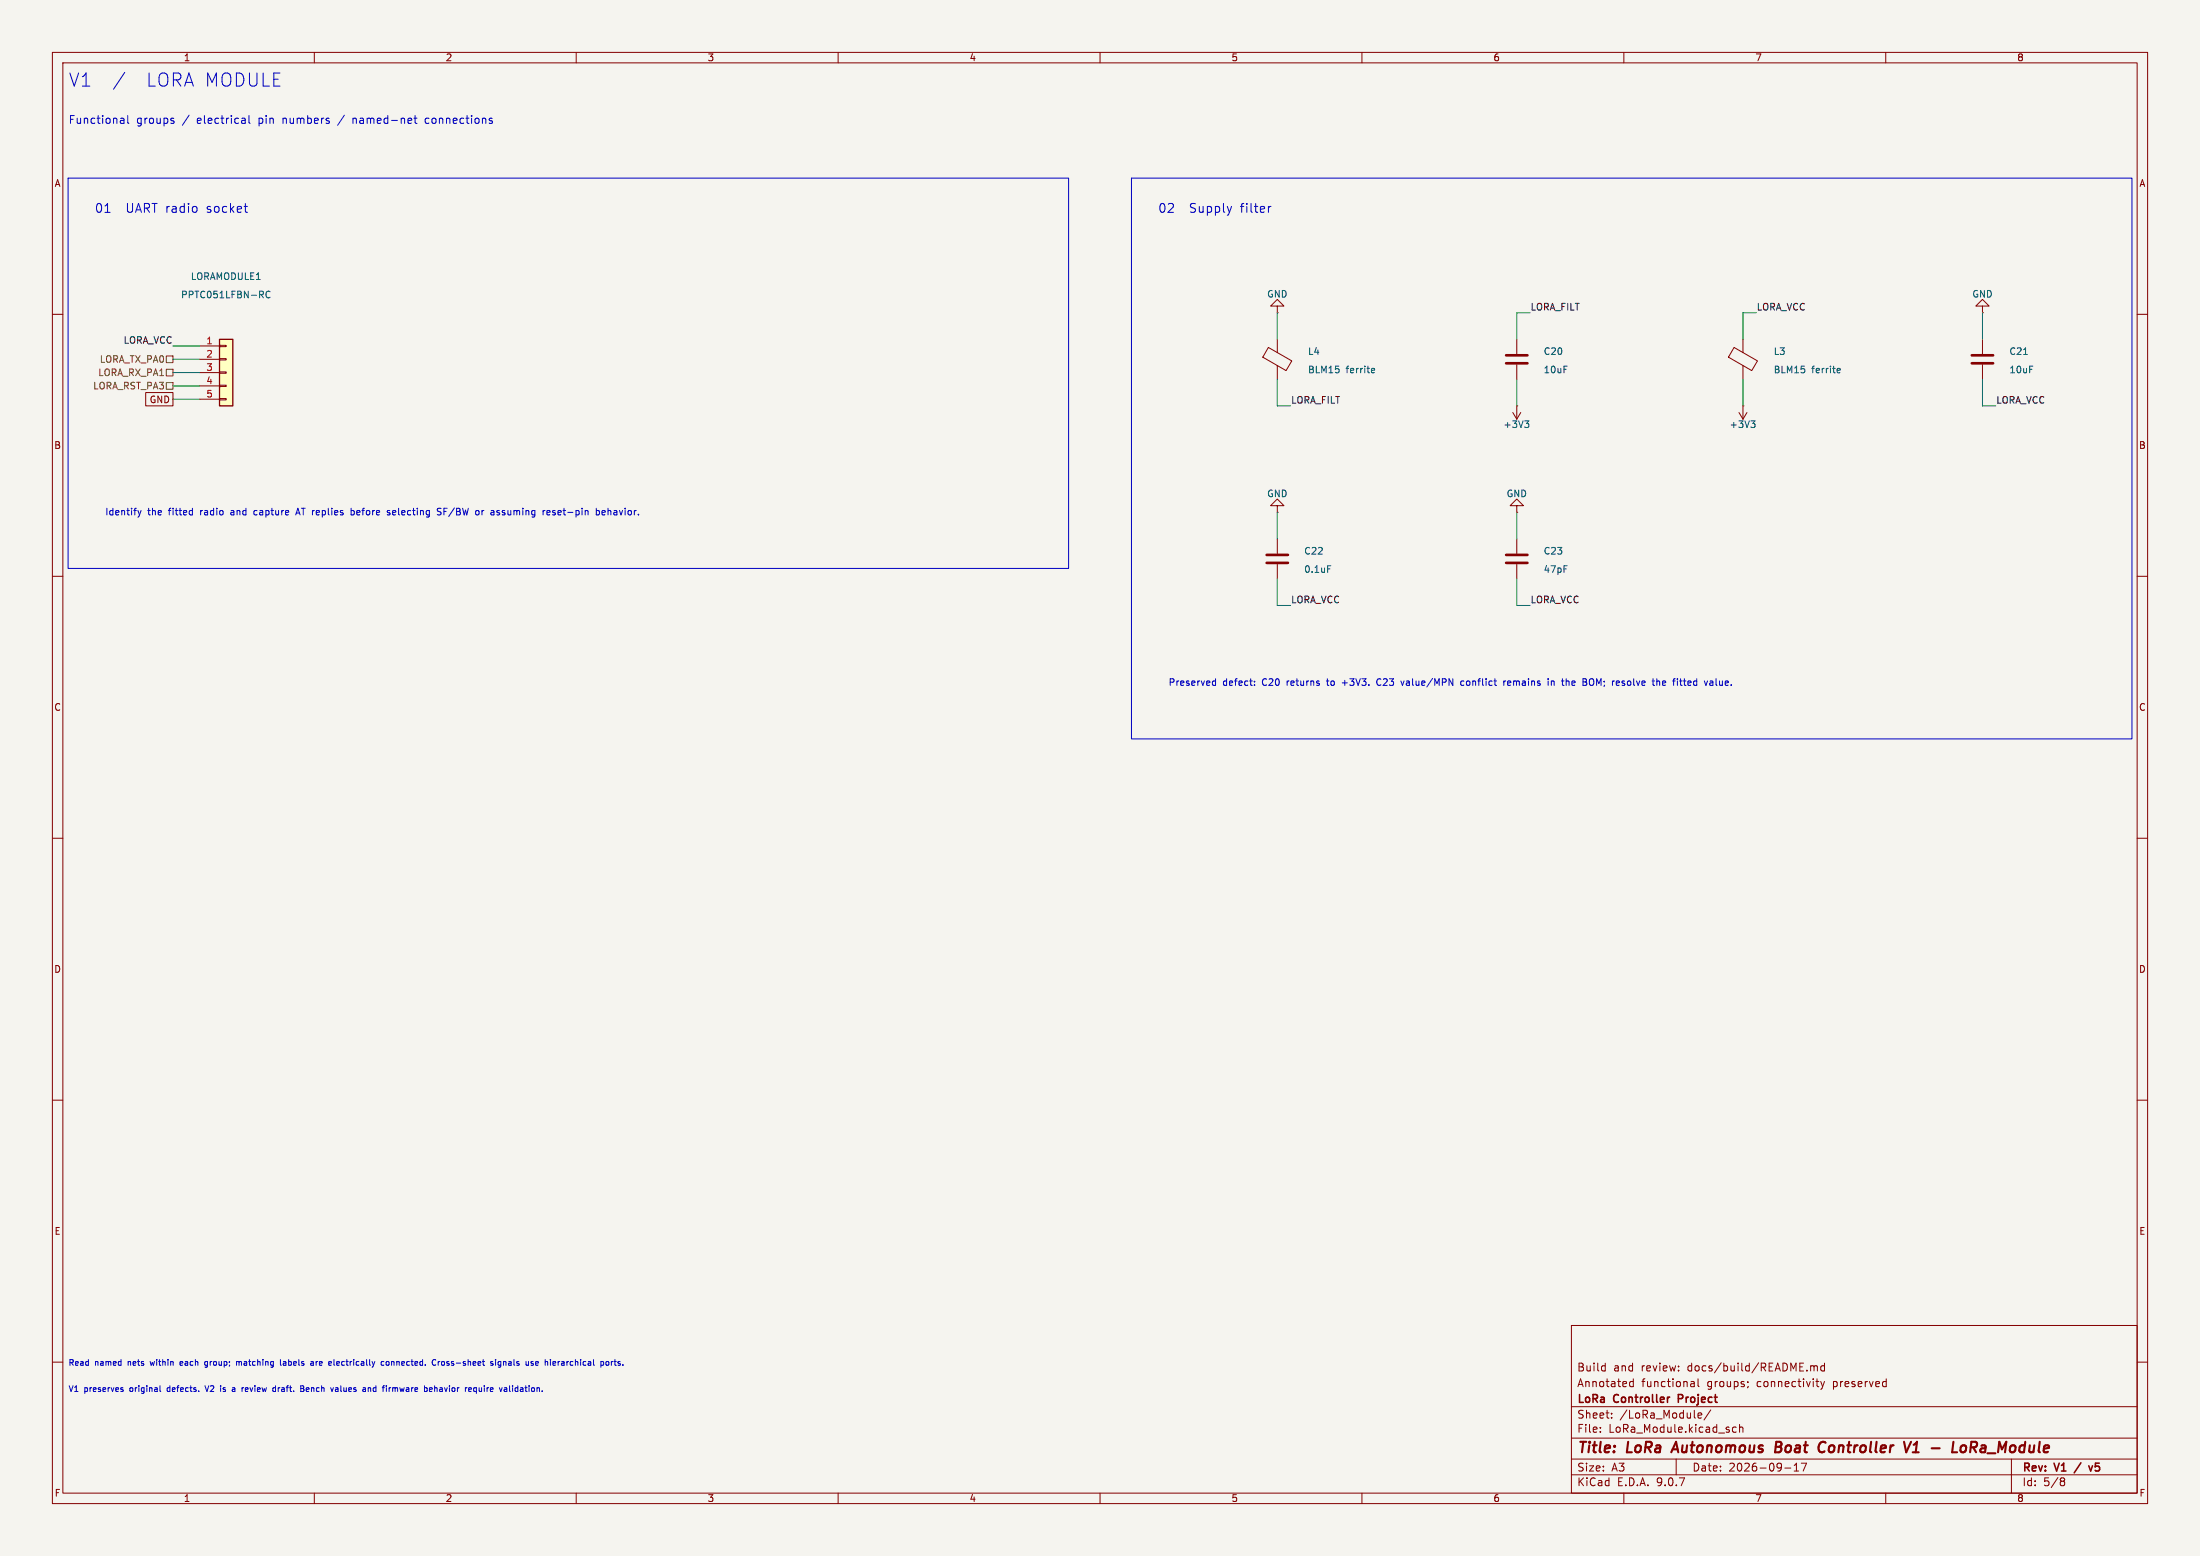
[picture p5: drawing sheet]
<svg xmlns="http://www.w3.org/2000/svg" width="420mm" height="297mm" viewBox="0 0 420 297" stroke-linecap="round" stroke-linejoin="round" font-family="sans-serif">
<path d="M0 0h420v297h-420z" fill="#f5f4ef" stroke="#f5f4ef" stroke-width=".19"/>
<g fill="none" stroke="#840000" stroke-width=".19">
<path d="M10 10h400v277h-400zM12 12h396v273h-396zM60 10v2M110 10v2M160 10v2M210 10v2M260 10v2M310 10v2M360 10v2M243.8 58.4h1.3l-1.3-1.2-1.2 1.2h1.2v1.3M243.8 59.7h.1M378.5 58.4h1.2l-1.2-1.2-1.3 1.2h1.3v1.3"/>
<path d="M378.5 59.7h.1M10 60h2M242.1 66.3l4.5 2.6-1.1 1.8-4.4-2.5zM243.8 64.8v2.5M243.8 69.8v2.6M288.8 78.7l.8 1.3M289.6 77.5h.1M289.6 64.8v2.8M289.6 69.6v2.8M289.6 77.5v2.5M290.3 78.7l-.7 1.3M331 66.3l4.5 2.6-1.1 1.8-4.4-2.5z"/>
<path d="M332 78.7l.7 1.3M332.7 77.5h.1M332.7 64.8v2.5M332.7 69.8v2.6M332.7 77.5v2.5M333.5 78.7l-.8 1.3M378.5 64.8v2.8M378.5 69.6v2.8M408 60h2M243.8 96.5h1.3l-1.3-1.2-1.2 1.2h1.2v1.3M243.8 97.8h.1M289.6 96.5h1.2l-1.2-1.2-1.3 1.2h1.3v1.3"/>
<path d="M289.6 97.8h.1M10 110h2M243.8 102.9v2.8M243.8 107.7v2.8M289.6 102.9v2.8M289.6 107.7v2.8M408 110h2M10 160h2M408 160h2M10 210h2M408 210h2M300 253h108v32h-108z"/>
<path d="M10 260h2M300 278.5h108M300 274.5h108M300 268.5h108M305.5 273.2v.2M305.5 272.5v.1M306 260.7l.4 .1M306.4 260.2v1.5M306.4 261.6l-.4 .1M307.7 270.5v.2M307.7 269.8v.1M311.1 264.4l.3 .3 .4-.1"/>
<path d="M311.8 263.2v1.5M311.8 263.8l-.4-.1-.3 .3M320 278.5v3M322.8 264.6h.6M322.8 263.8h.6v.9M323.4 264l-.6 .2M324.2 263.2v1.3l.2 .2M324.2 270.2l.7-.2-.1-.2-.4-.1-.2 .2v.7h.6M326.6 269.1l-1.3 1.9M331.4 272.5l-.4-.1-.3 .3 .2 .6h.5M332.1 272.5l.2-.1 .4 .1v.9M332.1 271.9v1.5"/>
<path d="M333.7 263.8v.1M333.7 264.6l-.1 .3M342.5 279.7l.4-.4v1.5M343.9 279.3h1l-.7 1.5M345.7 260.8l.4-.1 .2 .2M345.7 260.7v1M346.3 260.9l.2-.2 .4 .1v.9M346.3 260.9v.8M346.7 263.7h.5M347.1 264.7h.1M347.6 263.7l.3 1M347.9 264.7l-.3 .5"/>
<path d="M348.3 263.7l-.4 1M348.3 260.8l-.4-.1-.3 .3 .1 .6h.6M348.3 260.2v1.5M384 278.5v6.5M408 260h2M60 285v2M110 285v2M160 285v2M210 285v2M260 285v2M300 281.5h108M310 285v2"/>
<path d="M340.7 280.2h1.2M342.5 280.8h.9M360 285v2M393.6 282.1l.4 .1 .2 .2-.3 .3M393.6 282.7h.3M393.9 282.7l.2 .2 .1 .4-.2 .2-.4 .1"/>
</g>
<path d="M320.4 267h.6M321 266.2h-.6v1.5M397.3 279.2l-1.3 1.9M398.8 279.8l.3 1 .4-1" fill="none" stroke="#840000" stroke-width=".3"/>
<g fill="none" stroke="#840000" stroke-width=".4">
<path d="M320 275.2l-1 2M339 276.2h.7M339.7 276.2l.2 .1M339.8 275.2h-.7l-.2 2 .9-.1M339.9 276.1l-.2 .1M347.7 275.3a.67 .67 0 0 1 .8 .1M348.3 277l-.4 .2M364.8 275.2l-.9 2M365.1 277.2h1.2M365.3 275.8l.7-.6-.3 2M368.8 276.4h1.5M372.9 275.2l-.2 2"/>
<path d="M374.5 276a.5 .5 0 0 1 .9 .3l-.1 .5a.62 .62 0 0 1-.7 .4M376.2 276.3h.8M376.7 276.3l.5 .9M377.1 275.2h-.8l-.2 2"/>
</g>
<path d="M262 70.3l.4 .1v.2l-.6 .1M262.4 71.1l-.4 .1M350.9 70.3l.4 .1v.2l-.6 .1M351.3 71.1l-.4 .1M386.3 67.7h.8M291.1 80.3h.8l-.5 .5M291.6 80.8l.3 .3v.3l-.3 .2M334.3 80.3h.7l-.4 .5M334.8 80.8l.2 .3v.3l-.2 .2M253.5 108h.6" fill="none" stroke="#006464" stroke-width=".19"/>
<path d="M287.5 67.8h4.1M287.5 69.3h4.1M376.4 67.8h4.1M376.4 69.3h4.1M241.8 105.9h4.1M241.8 107.4h4.1M287.5 105.9h4.1M287.5 107.4h4.1" fill="none" stroke="#840000" stroke-width=".51"/>
<path d="M41.9 64.8h2.5v12.7h-2.5z" fill="#ffffc2"/>
<path d="M41.9 64.8h2.5v12.7h-2.5z" fill="none" stroke="#840000" stroke-width=".25"/>
<path d="M27.8 74.9h5.2v2.6h-5.2zM38.1 66h3.8M38.1 68.6h3.8M38.1 71.1h3.8M38.1 73.7h3.8M38.1 76.2h3.8M41.9 65.9h1.3v.3h-1.3zM41.9 68.5h1.3v.2h-1.3zM41.9 71h1.3v.2h-1.3zM41.9 73.5h1.3v.3h-1.3zM41.9 76.1h1.3v.2h-1.3z" fill="none" stroke="#840000" stroke-width=".19"/>
<path d="M51.6 55.7a.6 .6 0 0 0-.9 .4 .6 .6 0 0 0 .6 .7l.3-.1" fill="none" stroke="#006464" stroke-width=".19"/>
<path d="M31.7 67.9h1.3v1.3h-1.3zM31.7 70.5h1.3v1.3h-1.3zM31.7 73h1.3v1.3h-1.3z" fill="none" stroke="#725600" stroke-width=".19"/>
<g fill="none" stroke="#009600" stroke-width=".19">
<path d="M243.8 59.7v5.1M292.1 59.7h-2.5v5.1M335.3 59.7h-2.6v5.1M378.5 59.7v5.1M33 68.6h5.1M33 71.1h5.1M33 66h5.1M33 73.7h5.1M33 76.2h5.1M243.8 72.4v5.1h2.6M289.6 72.4v5.1M332.7 72.4v5.1"/>
<path d="M378.5 72.4v5.1h2.5M243.8 97.8v5.1M289.6 97.8v5.1M243.8 110.5v5.1h2.6M289.6 110.5v5.1h2.5"/>
</g>
<g fill="none" stroke="#0000c2" stroke-width=".19">
<path d="M23.8 13.8l-2.1 3.2M13 34h191v74.5h-191zM23.2 22.6h.3l.2 .2v.8M23.7 23.5l-.5 .1M23.7 22.9l-.5 .1M24.4 22.1v1.2l.2 .3M33 23.1l.2 .2-.2 .3M33 22.6h.2M46.3 22.6h.3l.2 .2v.8M46.6 39.4h.6M46.8 23.5l-.5 .1M46.8 22.9l-.5 .1"/>
<path d="M47.5 22.1v1.2l.2 .3M67.4 22.6v1M67.5 22.6l-.1 .1M79 22.6h.6M79.2 22.1v1.2l.4 .3M81.5 22.6l-.3 .2v.5l.3 .3M93.8 23.1l.2 .2-.2 .3M93.8 22.6h.2M216 34h191v107h-191zM235.1 39.4l-.4 1.1M242.6 39.4l-.3 .1-.2 .2M20 40.5h1"/>
<path d="M47.1 40.5h.1M26.3 97.4l.3 .9M26.6 98.3l-.3 .4M26.9 97.4l-.3 .9M36.6 97.4l.1 .1M36.7 97v1.3M36.7 98.2l-.1 .1M48.7 97.4l-.2 .3v.3l.2 .3M56.6 97.9h.6M56.9 97l-.5 1.3M67 97v1.3M67 97.5l.4-.1 .2 .3-.1 .5h-.5"/>
<path d="M74.4 97.5l-.3-.1-.2 .2 .1 .2 .4 .1v.3h-.5M84.2 97.1l-.5-.1-.2 .1v.4l.6 .2 .1 .3-.2 .3-.5-.1M91.3 97.5l.2 .2-.2 .5M92 97.4v.9M92.2 97.4l-.2 .3M94.8 98.2h.5M94.8 97.7l.5 .2M95.3 97.5l-.3-.1-.2 .2M104 97.4l-.2 .1M104.4 97.9l.6-.2-.1-.2-.3-.1-.2 .2 .1 .6h.4M113.8 97.5l.4-.1 .2 .3-.1 .5h-.5M113.8 97v1.3"/>
<path d="M114.9 97.9l.6-.2v-.2l-.4-.1-.2 .2 .1 .6h.5M231.6 130.8h.5M231.6 130h.5M232.1 129.6v1.2M239.5 130.7v.1M239.5 130v.2M256.2 130.3h1M263.3 129.6a.68 .68 0 0 0-.5 .6 .68 .68 0 0 0 .5 .6M267.4 130l.3 .8 .3-.8M279.5 130h-.4l-.2 .2 .1 .6h.5M287.1 130v.8M287.4 130l-.3 .2"/>
<path d="M288.2 130l-.4 .2 .1 .6h.3M288.4 130.3l-.6 .1M295.6 129.6v.1M295.6 130v.8M296.2 130.1l.3-.1 .2 .2M296.2 130v.8M299.1 130h.3l.1 .2M304 129.6a.43 .43 0 0 0-.6 .4v.4a.43 .43 0 0 0 .6 .4M316.3 130.1l.2-.1h.3v.8M317.4 130v.8M318 130.3l-.6 .1M320.6 130h.5"/>
<path d="M321 130.8h.1M321.4 130h.5M326.5 130.8h.5M326.5 130h.4l.1 .8M327 130.3l-.5 .1M327.6 129.6v1l.2 .2M34.7 259.9l-.3 .1v.6h.3M39.5 259.9l-.4 .2v.4l.4 .1M45.2 260l.3-.1 .1 .1M45.2 259.9v.7M45.8 259.9l-.2 .1M53.5 259.5v1l.2 .1"/>
<path d="M54.4 259.9h-.3M59.4 259.9h.4v.7M60.3 259.9v.7M60.5 259.9l-.2 .2M63.8 259.5v1l.1 .1M73.3 259.9h-.3l-.2 .2 .1 .5h.4M73.8 259.9h.3l.2 .2v.3l-.2 .2-.4-.2zM82.7 259.6h.5M83.7 259.9v.7M84 259.9l-.3 .2M84.3 260v.5M94.1 259.9h-.3l-.1 .1v.2l.4 .1v.3h-.4"/>
<path d="M94.6 259.5v.1M94.6 259.9v.7M95.6 259.9h-.3l-.2 .2 .1 .5h.4M95.6 259.9v.9l-.2 .2-.3-.1M101.4 259.9h.4M102.7 259.9h-.3l-.1 .1v.6h.4M106.5 259.9v.7M106.7 259.9l-.2 .2M115.8 259.9h.2l.2 .2v.3l-.2 .2-.3-.2zM116.7 259.9v.7M117 259.9l-.3 .2M117.2 259.9h.5"/>
<path d="M117.4 259.5v1l.1 .1M23.2 265.2l.3 .1v.2l-.3 .1M23.2 264.9h.3M30.5 264.5v1l.2 .1M34.9 260.1l-.5 .1M39.1 260.9h.4M39.1 264.5l.4 1.1M44.5 264.9l.3 .1v.6M44.8 265.6h-.3M44.8 265.1l-.3 .1M45.6 260v.6M47.2 264.9l-.4 .1 .1 .6h.3"/>
<path d="M47.4 265.1l-.6 .1M52.3 264.9h.3M52.6 265.6h-.3M52.6 264.5v1.1M53.1 264.9v.7M53.2 264.9l-.1 .2M54.5 260.2l-.4 .1v.3h.4M57.4 264.5l.5 .1 .1 .2-.2 .2M57.4 265h.4M57.8 265l.2 .2v.3l-.6 .1M58.8 264.9l-.3 .1v.6h.3M59 265.1l-.5 .1"/>
<path d="M59.3 260.5l.2 .1h.3M59.8 260.1l-.5 .2M64.1 264.9h.4v.7M64.5 265.1l-.5 .2 .2 .3h.3M70.3 265l.4-.1 .1 .7M70.3 264.9v.7M74.5 264.9h.1M75 264.9v.7M75.1 264.9l-.1 .1M82 265.2l.5-.1v-.2h-.4l-.1 .1v.6h.5M83 264.5v1.1M83.2 260.5l-.5 .1"/>
<path d="M83.4 264.9l-.4 .1M90.9 264.9h-.3l-.2 .2 .1 .5h.4M90.9 264.9v1.1M97.3 264.5v1l.1 .1M97.9 264.5v.1M97.9 264.9v.7M101.4 260.2l.4 .1v.2l-.1 .1h-.3M102.8 260.1l-.5 .1"/>
</g>
<g font-size="3.5" fill="#0000c2">
<text x="13" y="16.7">V1</text>
<text x="27.6" y="16.7">LORA MODULE</text>
</g>
<g font-size="2.8" fill="#840000">
<text x="301" y="277.9">Title:</text>
<text x="310.6" y="277.9">LoRa</text>
<text x="320.2" y="277.9">Autonomous</text>
<text x="340.5" y="277.9">Boat</text>
<text x="349.6" y="277.9">Controller</text>
<text x="372.7" y="277.9">-</text>
<text x="377.5" y="277.9">LoRa_Module</text>
</g>
<g font-size="2.4" fill="#0000c2">
<text x="18" y="40.7">01</text>
<text x="24.1" y="40.7">UART radio</text>
<text x="39.6" y="40.7">socket</text>
<text x="221" y="40.7">02</text>
<text x="227.1" y="40.7">Supply</text>
<text x="236.9" y="40.7">filter</text>
</g>
<g font-size="2.1" fill="#0000c2">
<text x="13" y="23.7">Functional</text>
<text x="26" y="23.7">groups</text>
<text x="34.9" y="23.7">/</text>
<text x="37.8" y="23.7">electrical</text>
<text x="49.6" y="23.7">pin</text>
<text x="54.4" y="23.7">numbers</text>
<text x="65.2" y="23.7">/</text>
<text x="68" y="23.7">named-net</text>
<text x="82" y="23.7">connections</text>
</g>
<g font-size="2.1" fill="#840000">
<text x="301" y="262">Build</text>
<text x="308" y="262">and</text>
<text x="313.4" y="262">review:</text>
<text x="322.3" y="262">docs/build/README.md</text>
<text x="301" y="268.2">LoRa</text>
<text x="301" y="265">Annotated</text>
<text x="308.2" y="268.2">Controller</text>
<text x="313.4" y="265">functional</text>
<text x="321" y="268.2">Project</text>
<text x="325.9" y="265">groups;</text>
<text x="335.5" y="265">connectivity</text>
<text x="350.2" y="265">preserved</text>
<text x="301" y="273.7">File:</text>
<text x="301" y="271">Sheet:</text>
<text x="307.1" y="273.7">LoRa_Module.kicad_sch</text>
<text x="309.2" y="271">/LoRa_Module/</text>
<text x="301" y="281.1">Size:</text>
<text x="307.6" y="281.1">A3</text>
<text x="323" y="281.1">Date:</text>
<text x="330" y="281.1">2026-09-17</text>
<text x="386" y="281.3">Rev:</text>
<text x="392.4" y="281.3">V1</text>
<text x="400.1" y="281.3">v5</text>
<text x="301" y="283.9">KiCad</text>
<text x="308.7" y="283.9">E.D.A.</text>
<text x="316.3" y="283.9">9.0.7</text>
<text x="386" y="283.9">Id:</text>
<text x="390.1" y="283.9">5/8</text>
</g>
<g font-size="1.8" fill="#840000">
<text x="35" y="11.9">1</text>
<text x="85" y="11.9">2</text>
<text x="135" y="11.9">3</text>
<text x="185" y="11.9">4</text>
<text x="235" y="11.9">5</text>
<text x="285" y="11.9">6</text>
<text x="335" y="11.9">7</text>
<text x="385" y="11.9">8</text>
<text x="10.3" y="35.9">A</text>
<text x="408.3" y="35.9">A</text>
<text x="28.5" y="77.2">GND</text>
<text x="10.3" y="85.9">B</text>
<text x="408.2" y="85.9">B</text>
<text x="10.3" y="135.9">C</text>
<text x="408.2" y="135.9">C</text>
<text x="10.3" y="185.9">D</text>
<text x="408.2" y="185.9">D</text>
<text x="10.3" y="235.9">E</text>
<text x="408.3" y="235.9">E</text>
<text x="10.3" y="285.9">F</text>
<text x="35" y="286.9">1</text>
<text x="85" y="286.9">2</text>
<text x="135" y="286.9">3</text>
<text x="185" y="286.9">4</text>
<text x="235" y="286.9">5</text>
<text x="285" y="286.9">6</text>
<text x="335" y="286.9">7</text>
<text x="385" y="286.9">8</text>
<text x="408.3" y="285.9">F</text>
</g>
<g font-size="1.8" fill="#006464">
<text x="36.3" y="53.6">LORAMODULE1</text>
<text x="34.5" y="57.1">PPTC051LFBN-RC</text>
<text x="241.8" y="57">GND</text>
<text x="376.4" y="57">GND</text>
<text x="249.6" y="71.4">BLM15</text>
<text x="249.6" y="67.9">L4</text>
<text x="257" y="71.4">ferrite</text>
<text x="294.6" y="67.9">C20</text>
<text x="294.6" y="71.4">10uF</text>
<text x="338.5" y="71.4">BLM15</text>
<text x="338.5" y="67.9">L3</text>
<text x="345.9" y="71.4">ferrite</text>
<text x="383.5" y="67.9">C21</text>
<text x="383.5" y="71.4">10uF</text>
<text x="286.9" y="81.9">+3V3</text>
<text x="330.1" y="81.9">+3V3</text>
<text x="241.8" y="95.1">GND</text>
<text x="287.5" y="95.1">GND</text>
<text x="248.9" y="106">C22</text>
<text x="294.6" y="106">C23</text>
<text x="248.9" y="109.5">0.1uF</text>
<text x="294.6" y="109.5">47pF</text>
</g>
<g font-size="1.8" fill="#0f0f0f">
<text x="292.1" y="59.3">LORA_FILT</text>
<text x="335.3" y="59.3">LORA_VCC</text>
<text x="23.5" y="65.7">LORA_VCC</text>
<text x="246.4" y="77.1">LORA_FILT</text>
<text x="381" y="77.1">LORA_VCC</text>
<text x="246.4" y="115.2">LORA_VCC</text>
<text x="292.1" y="115.2">LORA_VCC</text>
</g>
<g font-size="1.8" fill="#a90000">
<text x="39.3" y="65.8">1</text>
<text x="39.3" y="68.3">2</text>
<text x="39.3" y="70.9">3</text>
<text x="39.3" y="73.4">4</text>
<text x="39.3" y="75.9">5</text>
</g>
<g font-size="1.8" fill="#725600">
<text x="18.7" y="72">LORA_RX_PA1</text>
<text x="19" y="69.4">LORA_TX_PA0</text>
<text x="17.7" y="74.5">LORA_RST_PA3</text>
</g>
<g font-size="1.8" fill="#0000c2">
<text x="20" y="98.4">Identify</text>
<text x="28.2" y="98.4">the</text>
<text x="32.3" y="98.4">fitted</text>
<text x="38.5" y="98.4">radio</text>
<text x="44.5" y="98.4">and</text>
<text x="49.1" y="98.4">capture</text>
<text x="57.4" y="98.4">AT replies</text>
<text x="68.3" y="98.4">before</text>
<text x="75.4" y="98.4">selecting</text>
<text x="85.2" y="98.4">SF/BW</text>
<text x="92.7" y="98.4">or</text>
<text x="95.8" y="98.4">assuming</text>
<text x="105.9" y="98.4">reset-pin</text>
<text x="116.3" y="98.4">behavior.</text>
<text x="223" y="131">Preserved</text>
<text x="233.4" y="131">defect:</text>
<text x="241.1" y="131">C20</text>
<text x="245.9" y="131">returns</text>
<text x="253.8" y="131">to</text>
<text x="256.9" y="131">+3V3.</text>
<text x="263.7" y="131">C23</text>
<text x="268.6" y="131">value/MPN</text>
<text x="280.1" y="131">conflict</text>
<text x="288.5" y="131">remains</text>
<text x="297.2" y="131">in</text>
<text x="300.1" y="131">the</text>
<text x="304.2" y="131">BOM;</text>
<text x="310.1" y="131">resolve</text>
<text x="318" y="131">the</text>
<text x="322.1" y="131">fitted</text>
<text x="328.3" y="131">value.</text>
</g>
<g font-size="1.5" fill="#0000c2">
<text x="13" y="260.7">Read</text>
<text x="18.1" y="260.7">named</text>
<text x="24.6" y="260.7">nets</text>
<text x="29.1" y="260.7">within</text>
<text x="35" y="260.7">each</text>
<text x="40" y="260.7">group;</text>
<text x="46.2" y="260.7">matching</text>
<text x="54.8" y="260.7">labels</text>
<text x="60.9" y="260.7">are</text>
<text x="64.6" y="260.7">electrically</text>
<text x="74.8" y="260.7">connected.</text>
<text x="84.8" y="260.7">Cross-sheet</text>
<text x="96.2" y="260.7">signals</text>
<text x="103.1" y="260.7">use</text>
<text x="107" y="260.7">hierarchical</text>
<text x="117.9" y="260.7">ports.</text>
<text x="13" y="265.7">V1</text>
<text x="16.1" y="265.7">preserves</text>
<text x="24.9" y="265.7">original</text>
<text x="32.3" y="265.7">defects.</text>
<text x="39.9" y="265.7">V2</text>
<text x="42.9" y="265.7">is</text>
<text x="45.4" y="265.7">a</text>
<text x="47.5" y="265.7">review</text>
<text x="53.7" y="265.7">draft.</text>
<text x="59.2" y="265.7">Bench</text>
<text x="65.2" y="265.7">values</text>
<text x="71.6" y="265.7">and</text>
<text x="75.6" y="265.7">firmware</text>
<text x="83.8" y="265.7">behavior</text>
<text x="91.8" y="265.7">require</text>
<text x="98.6" y="265.7">validation.</text>
</g>
</svg>
